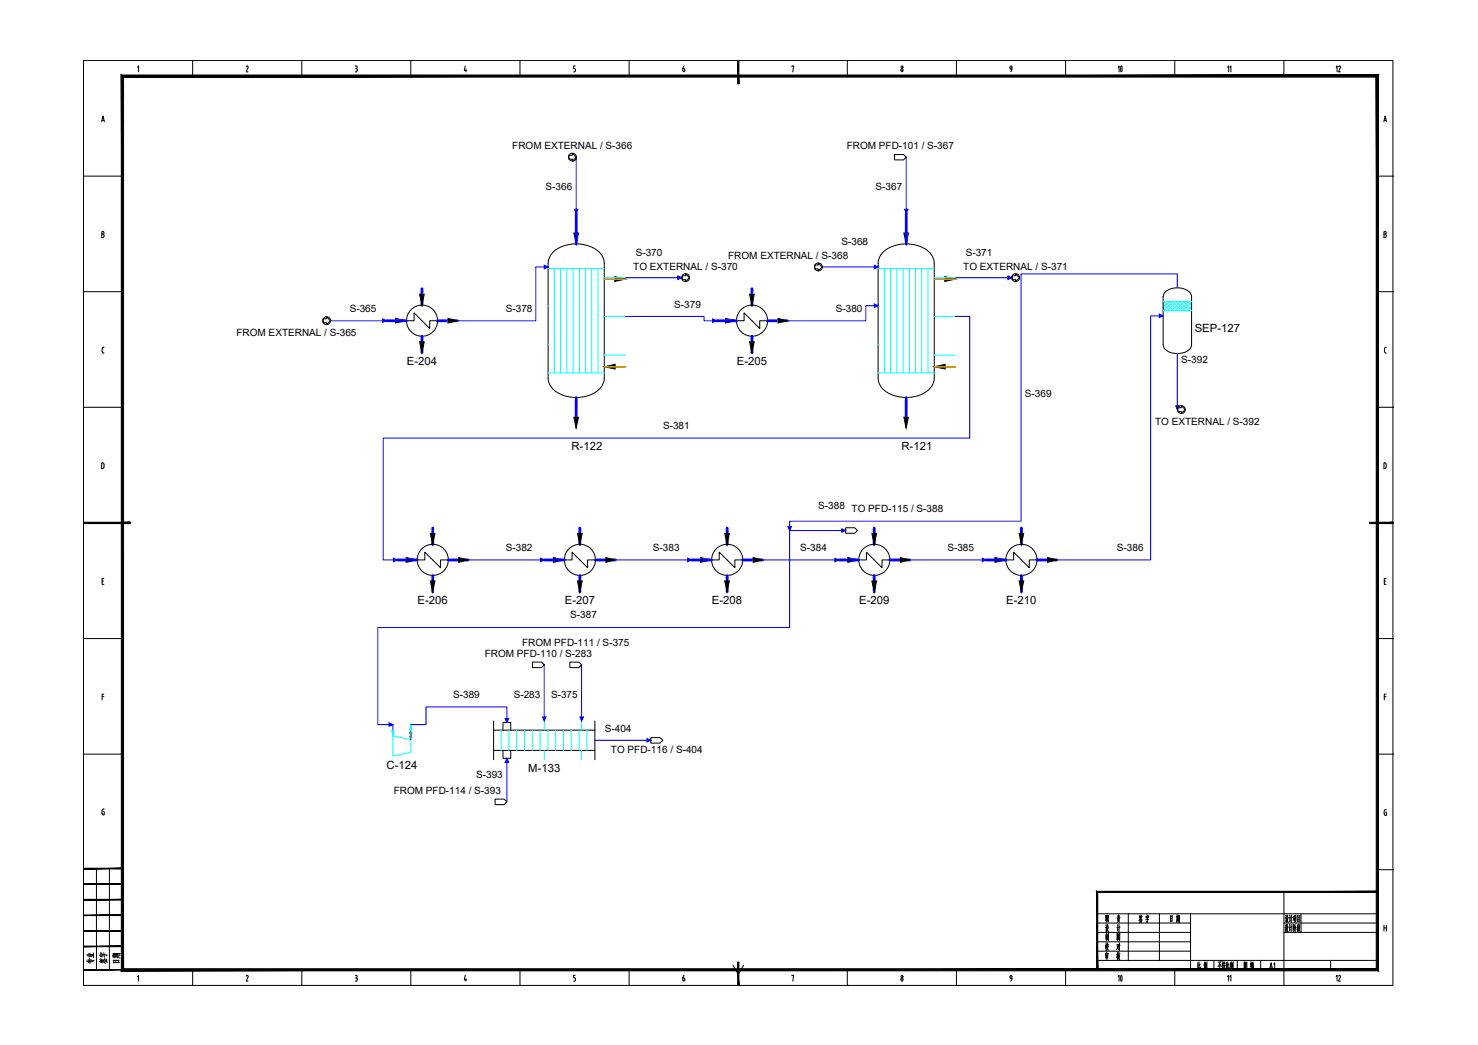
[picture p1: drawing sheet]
<svg xmlns="http://www.w3.org/2000/svg" width="420mm" height="297mm" viewBox="0 0 420 297" stroke-linecap="round" stroke-linejoin="round" font-family="sans-serif">
<g fill="none" stroke="#000" stroke-width=".28">
<path d="M23.7 17.2h372.3v262.9h-372.3zM39.1 19.1l.3-.4v1.7M54.8 17.2h.1M54.8 17.2v4.4M70 19l.4-.2 .1 .5M70.5 19.3l-.5 1.1h.5M85.8 17.2h.1M85.8 17.2v4.4M101 18.7l.5 .2v.4l-.2 .2M101.1 19.5h.1M101.3 19.5l.2 .4M101.5 19.9l-.2 .5"/>
<path d="M116.8 17.2h.1M116.8 17.2v4.4M132.2 18.7l-.2 1.4h.6M132.4 19.7v.7M147.8 17.2h.1M147.8 17.2v4.4M163.5 18.7h-.4v.8l.4 .1 .1 .3M163.6 19.9v.2M178.8 17.2h.1M178.8 17.2v4.4M194.5 18.7l-.4 .8M194.6 19.8l-.1-.3h-.4v.6"/>
<path d="M194.6 19.9l-.2 .5-.3-.4M209.9 17.2h.1M225.1 19v-.3h.5l-.2 1.7M240.9 17.2h.1M240.9 17.2v4.4M256.1 19.9l.3-.4 .3 .4M256.1 19.9l.3 .5 .3-.4M256.7 19.9v.2M271.9 17.2h.1M271.9 17.2v4.4M287.4 19.7h.2M287.6 19.1v.5"/>
<path d="M287.7 19.6l-.4 .8M287.7 19.1l-.2-.3a.43 .43 0 0 0-.4 .3 .43 .43 0 0 0 .3 .5M302.9 17.2h.1M302.9 17.2v4.4M334 17.2h.1M334 17.2v4.4M365 17.2h.1M365 17.2v4.4M28.9 34.6l.4-1.6 .4 1.6M29 34.2h.5M101 20.4h.2M163.1 20.4h.2"/>
<path d="M163.6 20l-.3 .4M393.4 34.6l.4-1.6 .4 1.6M393.5 34.2h.6M23.7 50.1h11.1M391.6 50.1h4.4M396 50.1h.1M28.9 66.6l.7 .2v.4l-.3 .3M29.3 65.9h-.4v1.6h.4M29.3 65.8l.3 .4-.3 .3M393.4 66.6l.7 .2v.4l-.3 .3M393.8 65.9h-.4v1.6h.4M393.8 65.8l.3 .4-.3 .3"/>
<path d="M23.7 82.9h11.1M29 99.1v.8M29.1 99.9l.1 .4 .4 .1M29.6 98.7l-.4 .1-.1 .3M391.6 82.9h4.4M394.1 98.7l-.4 .1-.1 .3v1l.5 .3M396 82.9h.1M23.7 115.8h11.1M391.6 115.8h4.4M396 115.8h.1M28.9 131.6h.5l.2 .5-.1 .8-.6 .3zM393.4 131.6h.5l.2 .5-.1 .8-.6 .3z"/>
<path d="M396 148.6h.1M29 165.2h.4M29.5 164.4h-.5v1.7h.5M393.5 165.2h.4M394 164.4h-.5v1.7h.5M23.7 181.5h11.1M29 198h.5M29.5 197.3h-.5v1.7M391.6 181.5h4.4M393.5 198h.5M394 197.3h-.5v1.7M396 181.5h.1"/>
<path d="M23.7 214.4h11.1M391.6 214.4h4.4M396 214.4h.1M29 230.4v.8M29.4 230.7h.2v.9l-.4-.1-.2-.4M29.6 230h-.4l-.2 .4M393.8 230.2h.3M393.8 230.2l-.3 .4 .1 .9 .2 .3M393.9 230.9h.2v.9h-.3M27.4 246.9v28.8M31.1 246.9v28.8M311.9 259.7h79.7"/>
<path d="M320.7 259.7v13.3M329.6 259.7v13.3M338.4 259.7v16M365 253.5v26.6M369.9 259.7v5.3M391.6 247.2h4.4M396 247.2h.1M39.1 277.6l.3-.4v1.7M54.8 275.7v4.4M70 277.5l.3-.3 .2 .2-.5 1.5h.5M85.8 275.7v4.4M101 277.2l.5 .2v.4l-.2 .1"/>
<path d="M101.1 277.9h.1M101.3 277.9a.49 .49 0 0 1 .2 .6 .49 .49 0 0 1-.5 .4M116.8 275.7v4.4M132.2 277.2l-.2 1.3h.6M132.4 278.2v.7M147.8 275.7v4.4M163.5 277.2h-.4v.7l.4 .1 .1 .3M163.6 278.3v.2M163.6 278.5l-.1 .3-.4 .1M178.8 275.7v4.4M194.1 278.5l.2 .3a.45 .45 0 0 0 .4-.4 .45 .45 0 0 0-.3-.5h-.3v.6M194.5 277.2l-.4 .8"/>
<path d="M208.4 274.3l1.5 2.7 1.5-2.7M225.1 277.4v-.2h.5l-.2 1.7M240.9 275.7v4.4M256.7 278.3v.2M256.7 278.3l-.1-.3a.42 .42 0 0 0-.5 .4 .42 .42 0 0 0 .5 .4l.1-.3M271.9 275.7v4.4M287.1 277.8l.3 .3M287.4 278.2h.2M287.6 277.6v.5M287.7 278.1l-.4 .8M287.7 277.6l-.3-.4-.3 .6M302.9 275.7v4.4"/>
<path d="M311.9 273h79.7M311.9 262.4h26.5M311.9 265h26.5M311.9 267.7h26.5M311.9 270.4h26.5M324 261.6l.1 .4M324.1 260.1l-.2 .8M324.1 260.5l.1 .3M324.2 261.6l.1 .3M324.3 260.8l.4 .8M324.3 260.7l-.5 1M324.3 260.4l-.3 .1"/>
<path d="M324.4 261.3l-.4 .1M324.5 260.1l-.2 .6M324.5 260.5l.1 .4M324.5 261.5l-.1 .6M324.6 262.1l-.7 .1M324.7 260.4l-.3 .1M325.8 260.5l.7-.1v.4M325.8 260.4v.5M325.9 260.9l.5-.2-.2 .4M326.1 260l.1 .4M326.2 261.1l-.1 1.1-.1-.3M326.5 261.4h-.8"/>
<path d="M332.8 260.3v1.7M333.1 261l-.3 .1M333.2 261.7l-.4 .1M333.2 260.4l-.4 .1M333.2 260.3v1.6M334 275.7v4.4M334.6 260.1v1.3M334.6 261.6l-.2 .6M334.8 261.6v.3M334.8 260.8h-.2M334.8 261.1h-.2M334.8 260v1.4"/>
<path d="M335 260.5h-.6M335 261.4l-.6 .1M335.1 261.3l-.2 .9M335.1 260.3v1.1M335.3 260.8h-.2M335.3 261.3h-.2M335.3 260.2v2l-.2-.2M335.3 260.3h-.2M340.5 273.5v1.7M340.8 275l-.4 .4M340.8 274.3l-.3 .1M340.9 273.4v1.8l.1 .2h.2v-.5"/>
<path d="M341.2 274l-.3 .6M342.4 273.8v1.7M342.5 273.4l-.2 1M342.6 274.4l.1 .3M342.7 273.8l-.2 .9M342.8 274.1l-.2 .1M342.8 274.1l-.2 1.2M342.9 273.7l-.4 .1M342.9 273.9v1M343.1 273.4v2.1l-.2-.3M345.1 273v2.7M346.7 273.9v1.5"/>
<path d="M346.8 273.5l-.6 1.3M346.9 274.1l.3 .6M347.2 273.4l-.9 .1M347.6 273.3v2.1l-.2-.2M347.7 274.3l-.3 .3M347.7 273.9l-.3 .1M347.8 273.7v.4M348 273.9l-.1 .9 .3 .6M348 273.3l.1 .4M348.1 274.5l-.4 1M348.2 273.8h-.4M348.3 273.7l-.1 .3"/>
<path d="M348.3 274.4l-.6 .1M348.6 273.5v1.7M348.9 274.9l-.3 .5M348.9 274.3l-.3 .1M349 273.4v1.8l.2 .2h.2v-.5M349.3 274l-.3 .6M349.9 273.8v1.7M350 273.4l-.3 1M350 274.4l.1 .3M350.1 273.7l-.1 .9M350.3 274.1l-.2 .1M350.3 274.1l-.3 1.2"/>
<path d="M350.3 273.7l-.3 .1M350.4 273.9v1M350.5 273.4v2l-.1-.2M351.7 273v2.7M353.7 273.4v2M354 274.1l.4 .5M354 274.9l.1 .3M354 274.6l.1 .2M354.1 273.7l-.2 .6M354.2 273.9l-.2 .1M354.3 273.8l-.5 1M354.4 273.5v1.9v-.2l-.7 .1"/>
<path d="M354.4 273.5l-.7 .1M355.5 273.8v1M355.6 273.3v2.2M355.8 274h-.3M355.8 273.9v.9l-.1-.2M355.9 274.4v1.1M355.9 274.6l.4-.1v.9h-.4M356 273.8v.6M356 273.9l.3-.1-.1 .4M356.1 274.5v.9M356.3 274.2l-.3 .1M356.3 273.5l-.4 .1"/>
<path d="M356.3 274.9l-.4 .1M365 262.4h26.6M365 265h26.6M365.4 262.9l.1 .3M365.4 260.2l.2 .3M365.5 263.6h-.2M365.5 263.5v1M365.6 260.9h-.3M365.6 260.8v1M365.7 264.2l-.3 .5M365.7 261.5l-.2 .5M365.7 262.8l-.1 1"/>
<path d="M365.7 264l.5 .8M365.8 261.3l.3 .9h.2M365.8 260.5l-.1 .6M365.8 260.1v.5M366 262.8v.8h.2M366 262.9h-.3M366 260.1v.7l.3 .1M366 260.2l-.2 .1M366 263.8h-.3M366.1 263.7l-.6 1.2M366.1 261.1h-.4M366.1 261l-.5 1.2"/>
<path d="M366.4 263.6l.2-.1v1.1M366.6 262.8l.1 .4M366.6 260.1l.2 .4M366.7 260.8l-.2 .1M366.7 260.8v1.1M366.8 264.2l-.2 .5M366.8 261.5l-.2 .5M367.1 262.7v2.2M367.1 260.1v2.1M367.3 263.5l-.5 .1M367.4 260.8l-.6 .1M367.6 262.8v2"/>
<path d="M367.8 262.8l-.1 1.4v-.2M367.8 260.5v.9M367.8 262.9l-.2 .1M367.9 260.5l-.3 .1M368 263.6l-.3 1.3M368 261.3l-.4 .3M368 260.6v1M368.1 262.9l.2 .8h.2M368.1 262.7l-.3 1M368.2 260.8l-.3 1.4M368.2 260.2v.5M368.2 261.7l.3 .4"/>
<path d="M368.2 263.5v1.4M368.4 260.6l-.4 .1M368.4 260.5v1.1M368.5 260.1l-.5 .2M368.8 262.9v1.8M368.9 260.2v1.9M369 263.6l-.2 .1M369 263.3l-.2 .1M369 264l-.3 .2M369 262.8l-.2 .3M369.1 264l.5 .7M369.2 262.8l-.1 .9"/>
<path d="M369.4 262.8v.7l.2 .1M369.4 261.2l-.5 .2M369.4 260.8l-.5 .1M369.4 262.9l-.2 .1M369.4 263.8h-.3M369.5 263.7l-.5 1.1M369.5 261.7l-.6 .2M369.5 260.3l-.6 .1M369.5 260.3v1.8M378.3 273v2.7M393.4 263v1.7M393.4 263.8h.7"/>
<path d="M394.1 263v1.7M54.8 280.1h.1M85.8 280.1h.1M116.8 280.1h.1M147.8 280.1h.1M178.8 280.1h.1M209.9 280.1h.1M240.9 280.1h.1M271.9 280.1h.1M302.9 280.1h.1M334 280.1h.1M365 280.1h.1"/>
<circle cx="256.4" cy="19.1" r=".32"/>
<circle cx="256.4" cy="277.6" r=".32"/>
</g>
<g fill="#000" stroke="#000" stroke-width=".28">
<path d="M209.7 17.2l.3 6.6v-6.6zM209.7 17.2l.3 6.6h-.3z"/>
<path d="M34.5 21.3l.6 254.1v-253.5zM34.5 21.3l.6 254.1-.6 .6zM34.5 276l356.7-.6h-356.1zM34.5 276l356.7-.6 .7 .6zM391.2 21.9v253.5l.7 .6zM391.2 21.9l.7-.6v254.7zM35.1 21.9h356.1l.7-.6zM34.5 21.3h357.4l-356.8 .6z"/>
<path d="M23.7 148.4v.4l13.3-.4zM23.7 148.8l13.3-.4v.4z"/>
<path d="M389.3 148.8h6.7v-.4zM389.3 148.4h6.7l-6.7 .4z"/>
<path d="M23.7 255.8h11.1v-.2zM23.7 255.6h11.1l-11.1 .2z"/>
<path d="M23.7 251.4h11.1v-.2zM23.7 251.2h11.1l-11.1 .2z"/>
<path d="M23.7 247h11.1v-.2zM23.7 246.8h11.1l-11.1 .2z"/>
<path d="M312.1 253.7h79.5v-.3zM311.7 253.4h79.9l-79.5 .3zM311.7 253.4l.4 22.3v-22zM311.7 253.4l.4 22.3h-.4z"/>
<path d="M23.7 275.7h11.1v-.1zM23.7 275.6h11.1l-11.1 .1z"/>
<path d="M23.7 269.1h11.1v-.2zM23.7 268.9h11.1l-11.1 .2z"/>
<path d="M23.7 264.7h11.1v-.2zM23.7 264.5h11.1l-11.1 .2z"/>
<path d="M23.7 260.3h11.1v-.2zM23.7 260.1h11.1l-11.1 .2z"/>
<path d="M209.7 273.5v6.6h.3zM209.7 273.5h.3v6.6z"/>
</g>
<!-- layer: EQUIPMENT -->
<g fill="none" stroke="#0ff" stroke-width=".28">
<path d="M155.8 75.9h.1M171.8 78.9h6.1M249.6 75.9h.1M265.6 78.9h6.1M155.8 86.9h.1M155.8 97.9h.1M171.8 89.9h6.1M249.6 86.9h.1M249.6 97.9h.1M265.6 89.9h6.1M171.8 101h6.1M265.6 101h6.1"/>
<path d="M111.7 209.2l5.1 1.1v3.5l-5.1 1.1zM111.7 207.6v1.6M154.7 204.9v2.6M154.7 213.3v2.7M165.3 204.9v2.6M165.3 213.3v2.7"/>
</g>
<path d="M111.7 206v1.6M116.8 206v2.4M116.8 209.5v.8" fill="none" stroke="#00f" stroke-width=".28"/>
<path d="M116.4 208.4h.7l-.7 1.1h.7z" fill="none" stroke="#0f0" stroke-width=".28"/>
<g fill="#0ff" stroke="#0ff" stroke-width=".28">
<path d="M111.4 207.6h.6l-.3 1.6z"/>
<path d="M116.8 206l.3 1.5h-.7z"/>
</g>
<g fill="none" stroke="#000" stroke-width=".28">
<path d="M157.1 71.8a10.3 10.3 0 0 1 13.4 0 4.6 4.6 0 0 1 1.3 3v32.8a5.8 5.8 0 0 1-4.7 4.9 10.4 10.4 0 0 1-10-2 4.4 4.4 0 0 1-1.3-2.9v-32.8a4.6 4.6 0 0 1 1.3-3zM250.9 71.8a10.3 10.3 0 0 1 13.4 0 4.6 4.6 0 0 1 1.3 3v32.8a5.8 5.8 0 0 1-4.7 4.9 10.4 10.4 0 0 1-10-2 4.4 4.4 0 0 1-1.3-2.9v-32.8a4.6 4.6 0 0 1 1.3-3zM115.5 91.2h2.2v-2.3l4.5 4.5v-2.2h2.2M209.3 91.2h2.2v-2.3l4.5 4.5v-2.2h2.2M331.3 82.9a5.5 5.5 0 0 1 7.1 .5l.3 .9v13.7a3.6 3.6 0 0 1-4 2.5 3.6 3.6 0 0 1-4-2.5v-13.7zM118.6 159.2h2.2v-2.2l4.4 4.4v-2.2h2.2M160.4 159.2h2.2v-2.2l4.4 4.4v-2.2h2.3M202.3 159.2h2.2v-2.2l4.4 4.4v-2.2h2.2M244.1 159.2h2.2v-2.2l4.4 4.4v-2.2h2.3M285.9 159.2h2.2v-2.2l4.5 4.4v-2.2h2.2M140.3 213.3h28.8M140.3 204.9v11.1"/>
<path d="M140.3 207.5h28.8M143 207.5v-2.2h2.2v2.2M143 213.3v2.2h2.2v-2.2M169.1 204.9v11.1"/>
<circle cx="120" cy="91.2" r="4.4"/>
<circle cx="213.8" cy="91.2" r="4.4"/>
<circle cx="123" cy="159.1" r="4.4"/>
<circle cx="164.9" cy="159.1" r="4.4"/>
<circle cx="206.7" cy="159.1" r="4.4"/>
<circle cx="248.5" cy="159.1" r="4.4"/>
<circle cx="290.4" cy="159.1" r="4.4"/>
</g>
<g fill="none" stroke="#0ff" stroke-width=".28">
<path d="M155.8 76.3h16M157.6 76.3v29.7M159.4 76.3v29.7M161.1 76.3v29.7M162.9 76.3v29.7M164.7 76.3v29.7M166.4 76.3v29.7M168.2 76.3v29.7M170 76.3v29.7M249.6 76.3h16M251.4 76.3v29.7M253.2 76.3v29.7"/>
<path d="M255 76.3v29.7M256.7 76.3v29.7M258.5 76.3v29.7M260.3 76.3v29.7M262 76.3v29.7M263.8 76.3v29.7M330.7 87.5l.8 .8M330.7 86.4l1.9 1.9M330.7 85.7h8M330.7 88.3h8M331 85.7l2.7 2.6M331.2 85.7l-.5 .6"/>
<path d="M332.1 85.7l2.7 2.6M332.3 85.7l-1.6 1.7M333.2 85.7l2.7 2.6M333.4 85.7l-2.6 2.6M334.3 85.7l2.6 2.6M334.5 85.7l-2.6 2.6M335.4 85.7l2.6 2.6M335.6 85.7l-2.6 2.6M336.5 85.7l2.2 2.2M336.7 85.7l-2.6 2.6M337.6 85.7l1.1 1.1M337.8 85.7l-2.6 2.6"/>
<path d="M338.7 85.9l-2.4 2.4M338.7 87l-1.3 1.3M338.7 88.1l-.2 .2M155.8 106h16M249.6 106h16M142.5 207.5v5.8M144.7 207.5v5.8M146.9 207.5v5.8M149.1 207.5v5.8M151.3 207.5v5.8M153.5 207.5v5.8M155.8 207.5v5.8"/>
<path d="M158 207.5v5.8M160.2 207.5v5.8M162.4 207.5v5.8M164.6 207.5v5.8M166.8 207.5v5.8"/>
</g>
<g fill="none" stroke="#00f" stroke-width=".8">
<path d="M163.8 60.6v8.7M257.6 60.6v8.7M109.9 91.2h5.6M120 82.1v4.6M120 95.6v4.6M124.4 91.2h5.6M203.7 91.2h5.6M213.8 82.1v4.6M213.8 95.6v4.6M218.2 91.2h5.6M163.8 113v5.6M257.6 113v5.6"/>
<path d="M112.9 159.2h5.7M123 150.1v4.7M127.4 159.2h5.7M154.8 159.2h5.6M164.8 150.1v4.7M169.3 159.2h5.6M196.6 159.2h5.7M206.7 150.1v4.7M211.1 159.2h5.6M238.4 159.2h5.7M248.5 150.1v4.7M253 159.2h5.6"/>
<path d="M280.3 159.2h5.6M290.4 150.1v4.7M294.8 159.2h5.6M123 163.6v4.6M164.8 163.6v4.6M206.7 163.6v4.6M248.5 163.6v4.6M290.4 163.6v4.6"/>
</g>
<g fill="#000" stroke="#000" stroke-width=".28">
<path d="M163.1 66.2h1.4l-.7 3.1zM174.8 78.6l3.1 .7-3.1 .7zM256.9 66.2h1.4l-.7 3.1zM268.6 78.6l3.1 .7-3.1 .7zM112.4 90.5l3.1 .7-3.1 .6zM119.3 83.6h1.3l-.6 3.1zM127.4 90.5l2.6 .7-2.6 .6zM206.2 90.5l3.1 .7-3.1 .6zM213.1 83.6h1.3l-.6 3.1zM221.2 90.5l2.6 .7-2.6 .6zM119.3 97.1h1.3l-.6 3.1zM171.8 104.3l3.1-.7v1.3z"/>
<path d="M213.1 97.1h1.3l-.6 3.1zM265.6 104.3l3.1-.7v1.3zM163.1 118.6h1.4l-.7 3.1zM256.9 118.6h1.4l-.7 3.1zM115.5 158.5l3.1 .7-3.1 .6zM122.3 151.6h1.3l-.6 3.2zM130.4 158.5l2.7 .7-2.7 .6zM157.3 158.5l3.1 .7-3.1 .6zM164.2 151.6h1.3l-.7 3.2zM172.2 158.5l2.7 .7-2.7 .6zM199.2 158.5l3.1 .7-3.1 .6zM206 151.6h1.3l-.6 3.2z"/>
<path d="M214.1 158.5l2.6 .7-2.6 .6zM241 158.5l3.1 .7-3.1 .6zM247.8 151.6h1.4l-.7 3.2zM255.9 158.5l2.7 .7-2.7 .6zM282.9 158.5l3 .7-3 .6zM289.7 151.6h1.3l-.6 3.2zM297.8 158.5l2.6 .7-2.6 .6zM122.3 165.1h1.3l-.6 3.1zM164.2 165.1h1.3l-.7 3.1zM206 165.1h1.3l-.6 3.1zM247.8 165.1h1.4l-.7 3.1zM289.7 165.1h1.3l-.6 3.1z"/>
</g>
<path d="M171.8 79.3h6.1M265.6 79.3h6.1M171.8 104.3h6.1h-3M265.6 104.3h6.1h-3" fill="none" stroke="#ffbf00" stroke-width=".38"/>
<!-- layer: STREAM -->
<g fill="none" stroke="#00f" stroke-width=".28">
<path d="M163.8 44.7v15.9M257.6 44.7v15.9M155.8 75.9h-3.5v15.3h-22.3M177.9 78.9h15.9M233.7 75.9h15.9M271.7 78.9h15.9M93.9 91.2h16M177.9 89.9h22.2v1.3h3.6M249.6 86.9h-3.5v4.3h-22.3M271.7 89.9h4v34.6h-166.7v34.7h3.9M330.7 89.8h-3.6v69.4h-26.7M334.7 81.8v-4h-44.4v70.4h-65.8v2.6"/>
<path d="M334.7 100.5v15.9M133.1 159.2h21.7M174.9 159.2h21.7M216.7 159.2h21.7M224.5 150.8v27.6h-117.1v27.6h4.3M224.5 150.8h15.9M258.6 159.2h21.7M154.7 189v15.9M165.3 189v15.9M144.1 205.3v-4.4h-23v5.1h-4.3M144.1 215.5v12.4M169.1 210.4h15.9"/>
</g>
<!-- layer: STREAM_ARROW -->
<g fill="#00f" stroke="#00f" stroke-width=".28">
<path d="M154.2 203.8h1l-.5 1.1z"/>
<path d="M108.8 90.7l1.1 .5-1.1 .4z"/>
<path d="M163.3 59.5h1l-.5 1.1z"/>
<path d="M257.1 59.5h1l-.5 1.1z"/>
<path d="M248.5 75.4l1.1 .5-1.1 .5z"/>
<path d="M224 149.7h1l-.5 1.1z"/>
<path d="M192.7 78.4l1.1 .5-1.1 .5z"/>
<path d="M286.5 78.4l1.1 .5-1.1 .5z"/>
<path d="M164.8 203.8h1l-.5 1.1z"/>
<path d="M154.7 75.4l1.1 .5-1.1 .5z"/>
<path d="M202.6 90.7l1.1 .5-1.1 .4z"/>
<path d="M248.5 86.4l1.1 .5-1.1 .5z"/>
<path d="M111.8 158.7l1.1 .5-1.1 .5z"/>
<path d="M153.7 158.7l1.1 .5-1.1 .5z"/>
<path d="M195.5 158.7l1.1 .5-1.1 .5z"/>
<path d="M237.3 158.7l1.1 .5-1.1 .5z"/>
<path d="M279.2 158.7l1.1 .5-1.1 .5z"/>
<path d="M329.6 89.3l1.1 .5-1.1 .5z"/>
<path d="M110.6 205.5l1.1 .5-1.1 .4z"/>
<path d="M239.3 150.3l1.1 .5-1.1 .5z"/>
<path d="M143.6 204.2h1l-.5 1.1z"/>
<path d="M334.2 115.3h1l-.5 1.1z"/>
<path d="M144.1 215.5l.5 1.1h-1z"/>
<path d="M183.9 210l1.1 .4-1.1 .5z"/>
</g>
<!-- layer: CONNECTOR -->
<g fill="none" stroke="#000" stroke-width=".28">
<path d="M161.7 44.1h1v-.5l1.1 1.1-1.1 1.1v-.6h-1zM254.3 43.9h2.6l.7 .8-.7 .8h-2.6zM194 78.4h.9v-.6l1.1 1.1-1.1 1.1v-.5h-.9zM231.6 75.3h1v-.5l1.1 1.1-1.1 1.1v-.6h-1zM287.8 78.4h.9v-.6l1.1 1.1-1.1 1.1v-.5h-.9zM91.9 90.6h.9v-.5l1.1 1.1-1.1 1.1v-.6h-.9zM334.8 115.9h1v-.6l1.1 1.1-1.1 1.1v-.5h-1zM240.4 150h2.6l.7 .8-.7 .8h-2.6zM151.4 188.2h2.6l.7 .8-.7 .8h-2.6zM162 188.2h2.6l.7 .8-.7 .8h-2.6zM185 209.7h2.6l.8 .7-.8 .8h-2.6zM140.7 227.1h2.6l.8 .8-.8 .8h-2.6z"/>
<circle cx="162.7" cy="44.7" r="1.12"/>
<circle cx="194.9" cy="78.9" r="1.12"/>
<circle cx="232.6" cy="75.9" r="1.12"/>
<circle cx="288.7" cy="78.9" r="1.12"/>
<circle cx="92.8" cy="91.2" r="1.12"/>
<circle cx="335.8" cy="116.4" r="1.12"/>
</g>
<text font-size="6.6" x="315.7" y="280.8">10</text>
<text font-size="6.2" x="315.7" y="22.2">10</text>
<g font-size="5.3">
<text x="312.9" y="266">设 计</text>
<text x="27.5" y="275.2" transform="rotate(-90 27.5 275.2)">专业</text>
<text x="31.4" y="275.2" transform="rotate(-90 31.4 275.2)">签字</text>
<text x="34.9" y="274.8" transform="rotate(-90 34.9 274.8)">日期</text>
<text x="312.9" y="271.3">校 对</text>
</g>
<g font-size="4.4">
<text x="378.5" y="21.5">12</text>
<text x="363.4" y="276.6" transform="rotate(-90 363.4 276.6)">A1</text>
<text x="382.1" y="280.1" transform="rotate(-90 382.1 280.1)">12</text>
</g>
<g font-size="3.5">
<text x="350.7" y="21.5" transform="rotate(-90 350.7 21.5)">11</text>
<text x="350.7" y="280.1" transform="rotate(-90 350.7 280.1)">11</text>
</g>
<g font-size="3.2">
<text x="339.6" y="94.3">SEP-127</text>
<text x="115.6" y="103.8">E-204</text>
<text x="209.5" y="103.8">E-205</text>
<text x="162.5" y="128">R-122</text>
<text x="256.3" y="128">R-121</text>
<text x="118.7" y="171.8">E-206</text>
<text x="160.6" y="171.8">E-207</text>
<text x="202.4" y="171.8">E-208</text>
<text x="244.2" y="171.8">E-209</text>
<text x="286.1" y="171.8">E-210</text>
<text x="109.9" y="218.5">C-124</text>
<text x="150.2" y="219.5">M-133</text>
</g>
<g font-size="2.8">
<text x="145.6" y="42.5">FROM EXTERNAL / S-366</text>
<text x="240.7" y="42.5">FROM PFD-101 / S-367</text>
<text x="155.1" y="54">S-366</text>
<text x="248.9" y="54">S-367</text>
<text x="239.2" y="69.7">S-368</text>
<text x="180" y="76.7">TO EXTERNAL / S-370</text>
<text x="180.7" y="72.8">S-370</text>
<text x="207" y="73.7">FROM EXTERNAL / S-368</text>
<text x="273.8" y="76.7">TO EXTERNAL / S-371</text>
<text x="274.5" y="72.8">S-371</text>
<text x="99.4" y="88.7">S-365</text>
<text x="143.8" y="88.7">S-378</text>
<text x="191.7" y="87.5">S-379</text>
<text x="237.6" y="88.7">S-380</text>
<text x="67.2" y="95.4">FROM EXTERNAL / S-365</text>
<text x="335.8" y="103.2">S-392</text>
<text x="291.4" y="113">S-369</text>
<text x="188.5" y="121.9">S-381</text>
<text x="328.4" y="120.7">TO EXTERNAL / S-392</text>
<text x="232.6" y="144.6">S-388</text>
<text x="242.1" y="145.5">TO PFD-115 / S-388</text>
<text x="143.8" y="156.7">S-382</text>
<text x="185.6" y="156.7">S-383</text>
<text x="227.5" y="156.7">S-384</text>
<text x="269.3" y="156.7">S-385</text>
<text x="317.5" y="156.7">S-386</text>
<text x="162.1" y="175.7">S-387</text>
<text x="148.4" y="183.7">FROM PFD-111 / S-375</text>
<text x="137.8" y="186.8">FROM PFD-110 / S-283</text>
<text x="128.8" y="198.3">S-389</text>
<text x="146" y="198.3">S-283</text>
<text x="156.7" y="198.3">S-375</text>
<text x="171.9" y="208">S-404</text>
<text x="173.7" y="214">TO PFD-116 / S-404</text>
<text x="135.4" y="221.3">S-393</text>
<text x="111.9" y="225.7">FROM PFD-114 / S-393</text>
</g>
</svg>
